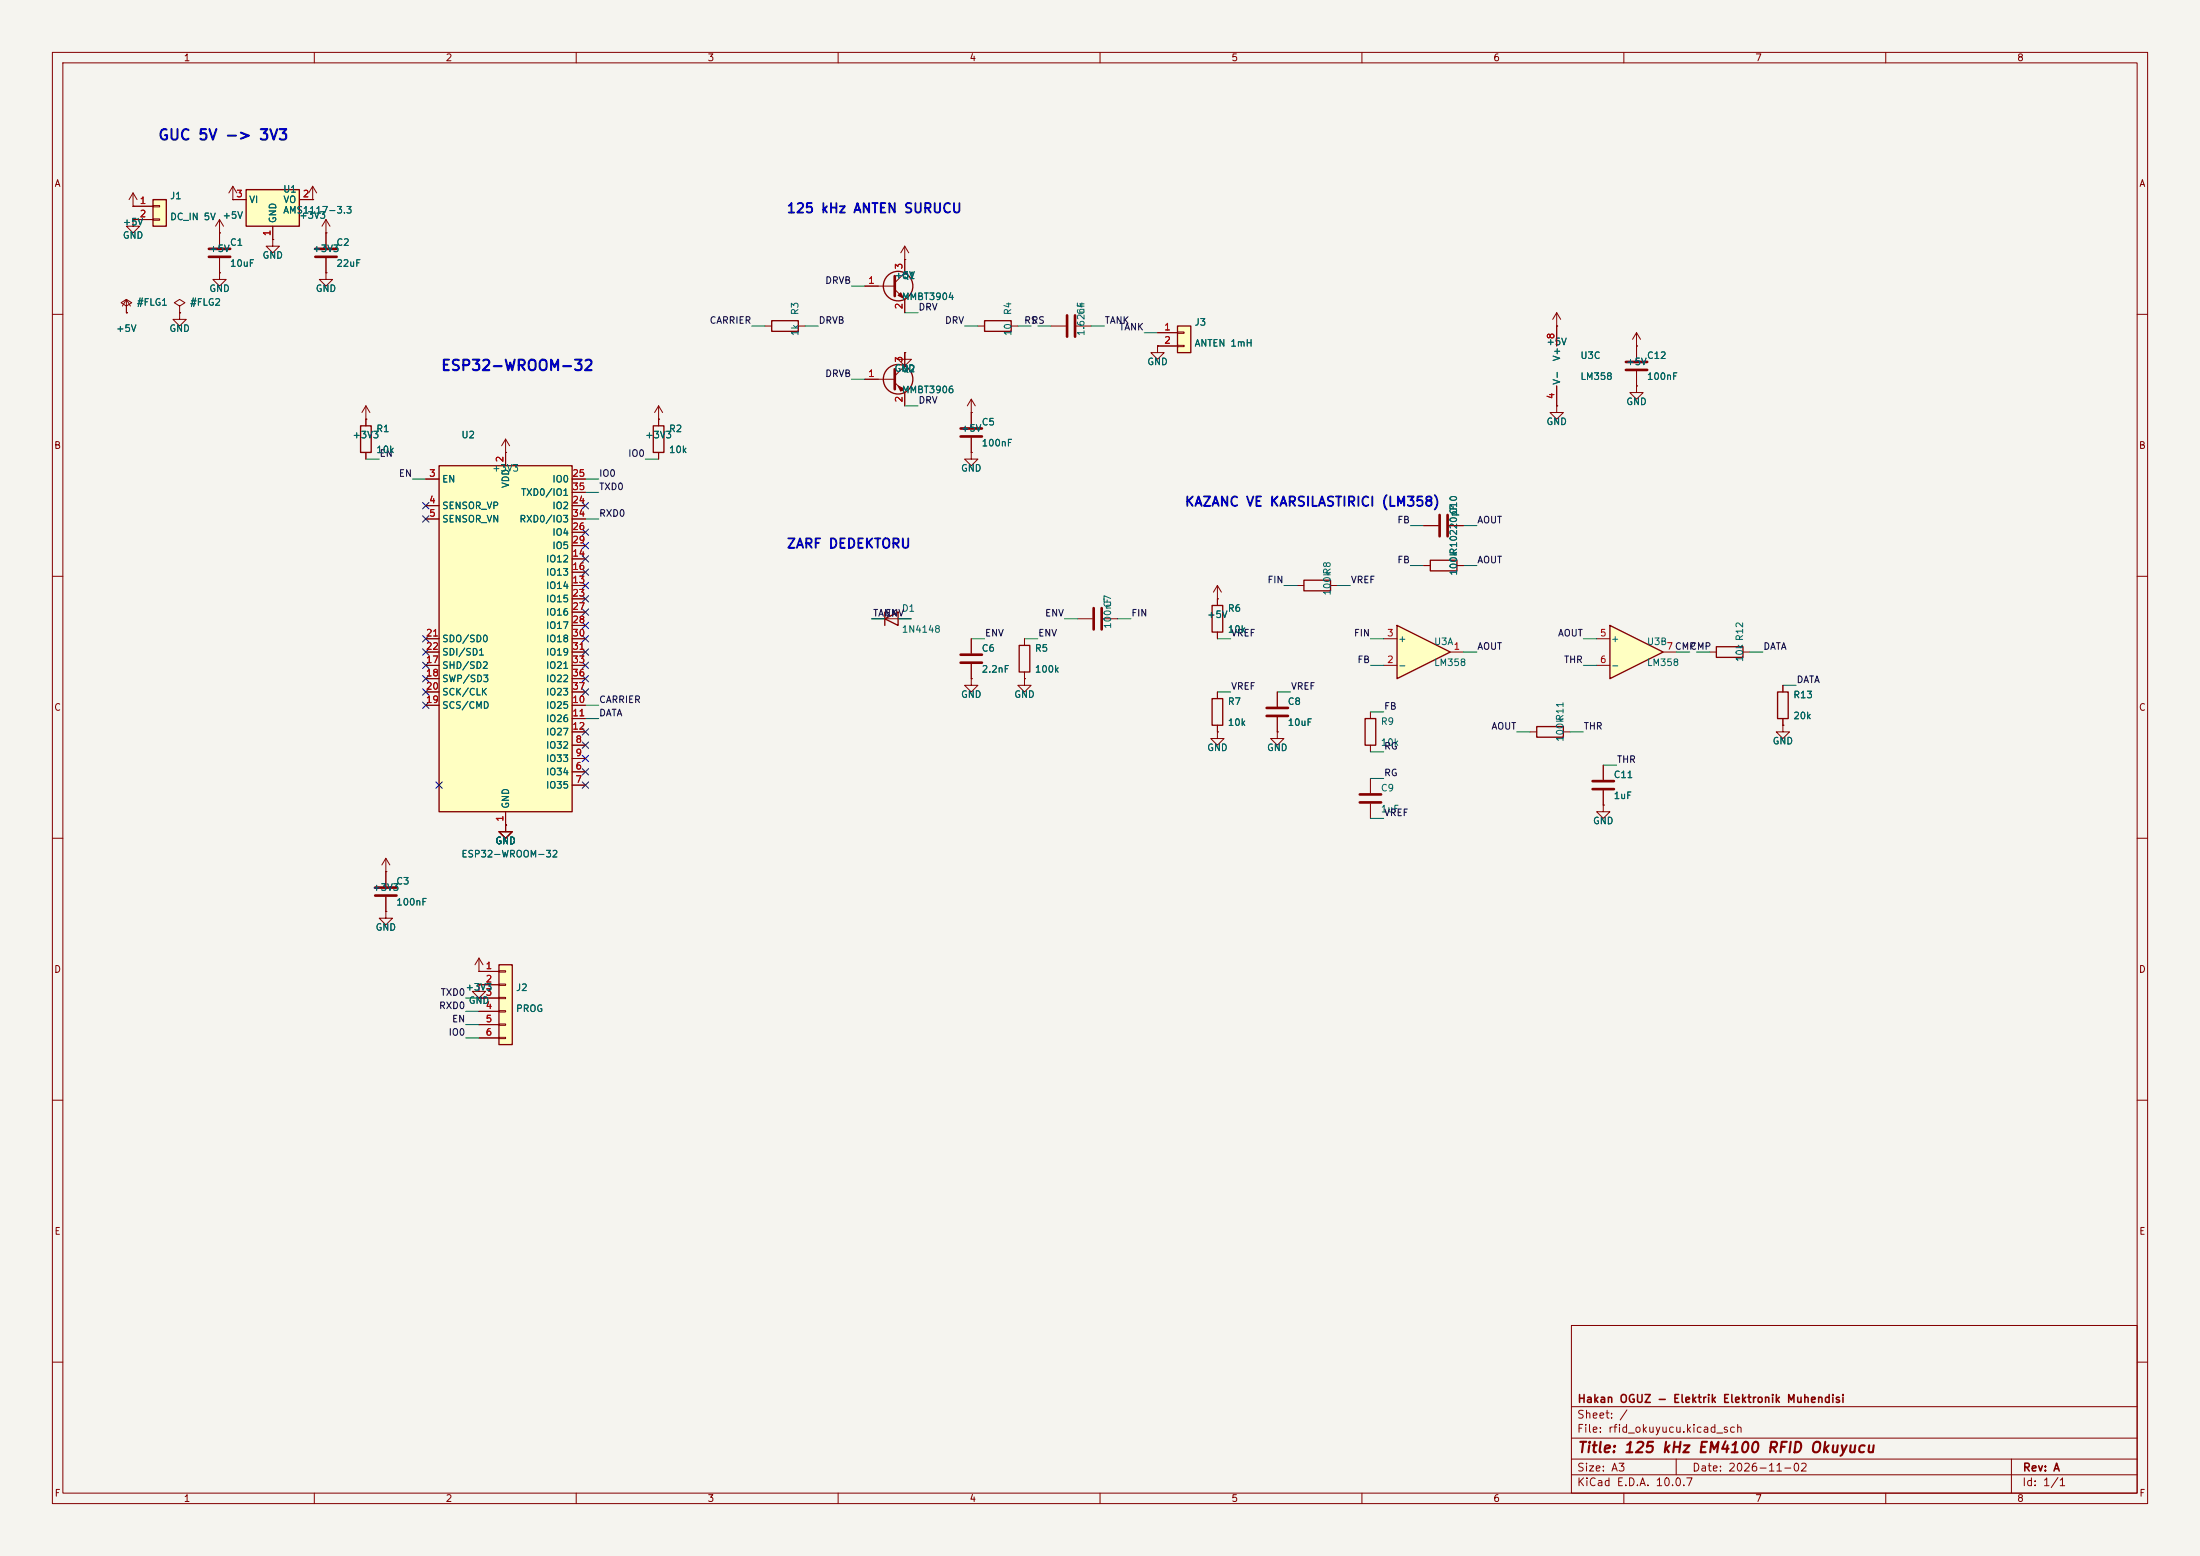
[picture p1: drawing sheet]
<svg xmlns="http://www.w3.org/2000/svg" width="420mm" height="297mm" viewBox="0 0 420 297" stroke-linecap="round" stroke-linejoin="round" font-family="sans-serif">
<path d="M0 0h420v297h-420z" fill="#f5f4ef" stroke="#f5f4ef" stroke-width=".19"/>
<g fill="none" stroke="#840000" stroke-width=".19">
<path d="M10 10h400v277h-400zM12 12h396v273h-396zM60 10v2M110 10v2M160 10v2M210 10v2M260 10v2M310 10v2M360 10v2M10 60h2M408 60h2M10 110h2"/>
<path d="M408 110h2M10 160h2M408 160h2M10 210h2M408 210h2M300 253h108v32h-108zM10 260h2M300 278.5h108M300 274.5h108M300 268.5h108M320 278.5v3M384 278.5v6.5"/>
<path d="M408 260h2M60 285v2M110 285v2M160 285v2M210 285v2M260 285v2M300 281.5h108M310 285v2M360 285v2"/>
</g>
<path d="M95.2 184.2h2.6v15.2h-2.6z" fill="#ffffc2"/>
<path d="M95.2 184.2h2.6v15.2h-2.6z" fill="none" stroke="#840000" stroke-width=".25"/>
<path d="M91.4 185.4h3.8M91.4 188h3.8M91.4 190.5h3.8M91.4 193h3.8M91.4 195.6h3.8M91.4 198.1h3.8M95.2 185.3h1.3v.2h-1.3zM95.2 187.8h1.3v.3h-1.3zM95.2 190.4h1.3v.2h-1.3zM95.2 192.9h1.3v.3h-1.3zM95.2 195.5h1.3v.2h-1.3zM95.2 198h1.3v.2h-1.3z" fill="none" stroke="#840000" stroke-width=".19"/>
<path d="M47 36.2h10.1v7h-10.1z" fill="#ffffc2"/>
<g fill="none" stroke="#840000" stroke-width=".25">
<path d="M47 36.2h10.1v7h-10.1zM68.8 81.3h2.1v5.1h-2.1zM273 106.9h5.1v2.1h-5.1zM339.3 132.1h2.1v5.1h-2.1z"/>
<circle cx="171.4" cy="72.4" r="2.82"/>
</g>
<g fill="none" stroke="#840000" stroke-width=".19">
<path d="M44.4 38.1h.1M44.4 38.1h2.6M44.4 35.6l-.7 1.2M44.4 35.6l.8 1.2M44.4 35.6v2.5M57.1 38.1h2.6M59.7 38.1h.1M59.7 35.6l-.8 1.2M59.7 35.6l.8 1.2M59.7 35.6v2.5M24.1 58.4l1-.6-1-.6-1 .6 1 .6v1.3M24.1 59.7h.1"/>
<path d="M24.1 57.2l-.7 1.2M24.1 57.2l.8 1.2M24.1 57.2v2.5M25.4 41.9v1.3h1.3l-1.3 1.3-1.3-1.3h1.3M25.4 41.9h.1M34.3 59.7v1.3h1.3l-1.3 1.2-1.3-1.2h1.3M34.3 59.7h.1M34.3 58.4l1-.6-1-.6-1 .6 1 .6v1.3M41.9 52.1v1.2h1.3l-1.3 1.3-1.3-1.3h1.3M41.9 52.1h.1M41.9 44.5v2.7M41.9 49.3v2.8"/>
<path d="M52.1 45.7v1.3h1.2l-1.2 1.3-1.3-1.3h1.3M52.1 45.7h.1M52.1 43.2v2.5M69.8 77.5l-.7 1.2M69.8 77.5l.8 1.2M69.8 77.5v3.8M165.1 72.4h5.7M170.8 73l1.9 1.9v2.6M172.7 67.3v1.3h1.3l-1.3 1.3-1.3-1.3h1.3M172.7 67.3h.1M172.7 67.3v2.6l-1.9 1.9M69.8 80h.1"/>
<path d="M69.8 86.4v1.2M96.5 86.4h.1M96.5 83.8l-.7 1.3M96.5 83.8l.8 1.3M96.5 83.8v2.6M271.8 108h1.2M278.1 108h1.3M340.4 138.4v1.3h1.2l-1.2 1.3-1.3-1.3h1.3M340.4 138.4h.1M340.4 130.8v1.3M340.4 137.2v1.2M96.5 157.5v1.3h1.3l-1.3 1.2-1.3-1.2h1.3"/>
<path d="M96.5 157.5h.1M73.7 166.4h.1M73.7 174v1.3h1.2l-1.2 1.2-1.3-1.2h1.3M73.7 174h.1M73.7 163.8l-.8 1.3M73.7 163.8l.7 1.3M73.7 163.8v5.4M73.7 171.2v2.8M91.4 185.4h.1M91.4 188v1.2h1.3l-1.3 1.3-1.2-1.3h1.2M91.4 188h.1M91.4 182.9l-.7 1.3"/>
<path d="M91.4 182.9l.8 1.3M91.4 182.9v2.5"/>
</g>
<path d="M39.9 47.5h4M39.9 49h4M170.8 70.5v3.8M71.6 169.4h4.1M71.6 170.9h4.1" fill="none" stroke="#840000" stroke-width=".51"/>
<path d="M171.4 73.7l1.1 .5-.5 .5z" fill="#840000" stroke="#840000" stroke-width=".19"/>
<path d="M29.2 38.1h2.5v5.1h-2.5z" fill="#ffffc2"/>
<path d="M29.2 38.1h2.5v5.1h-2.5z" fill="none" stroke="#840000" stroke-width=".25"/>
<path d="M25.4 39.4h3.8M29.2 39.2h1.3v.3h-1.3zM25.4 41.9h3.8M29.2 41.8h1.3v.2h-1.3z" fill="none" stroke="#840000" stroke-width=".19"/>
<path d="M83.8 88.9h25.4v66h-25.4z" fill="#ffffc2"/>
<g fill="none" stroke="#840000" stroke-width=".25">
<path d="M147.3 61.2h5.1v2h-5.1zM83.8 88.9h25.4v66h-25.4zM124.7 81.3h2v5.1h-2zM194.6 123.2h2v5.1h-2z"/>
<circle cx="171.4" cy="54.6" r="2.82"/>
</g>
<g fill="none" stroke="#840000" stroke-width=".19">
<path d="M25.4 39.4h.1M25.4 36.8l-.8 1.3M25.4 36.8l.8 1.3M25.4 36.8v2.6M41.9 44.5h.1M41.9 41.9l-.8 1.3M41.9 41.9l.8 1.3M41.9 41.9v2.6M165.1 54.6h5.7M170.8 55.2l1.9 2v2.5M172.7 49.5h.1M172.7 47v5.1l-1.9 1.9"/>
<path d="M172.7 47l-.7 1.3M172.7 47l.8 1.3M125.7 77.5v3.8M125.7 77.5l-.7 1.2M125.7 77.5l.8 1.2M146 62.2h1.3M152.4 62.2h1.3M185.4 78.7h.1M185.4 76.2v5.3M185.4 76.2l-.7 1.3M185.4 76.2l.8 1.3M200.7 62.2h2.8"/>
<path d="M205.5 62.2h2.8M81.3 91.4h2.5M81.3 96.5h2.5M81.3 99.1h2.5M96.5 86.4v2.5M109.2 91.4h2.6M109.2 96.5h2.6M109.2 99.1h2.6M109.2 94h2.6M125.7 80h.1M125.7 86.4v1.2M185.4 86.4v1.2h1.3l-1.3 1.3-1.3-1.3h1.3"/>
<path d="M185.4 86.4h.1M185.4 83.6v2.8M109.2 111.8h2.6M109.2 106.7h2.6M109.2 109.2h2.6M109.2 114.3h2.6M109.2 101.6h2.6M109.2 116.8h2.6M109.2 119.4h2.6M109.2 104.1h2.6M205.7 118.1h2.8M210.6 118.1h2.8"/>
<path d="M81.3 134.6h2.5M81.3 127h2.5M81.3 129.5h2.5M81.3 132.1h2.5M81.3 121.9h2.5M81.3 124.5h2.5M109.2 134.6h2.6M109.2 137.2h2.6M109.2 139.7h2.6M109.2 127h2.6M109.2 129.5h2.6M109.2 132.1h2.6"/>
<path d="M109.2 121.9h2.6M109.2 124.5h2.6M185.4 129.5v1.3h1.3l-1.3 1.3-1.3-1.3h1.3M185.4 129.5h.1M185.4 121.9v2.8M185.4 126.7v2.8M195.6 129.5v1.3h1.2l-1.2 1.3-1.3-1.3h1.3M195.6 129.5h.1M195.6 121.9v1.3M195.6 128.3v1.2M96.5 154.9v2.6M109.2 147.3h2.6"/>
<path d="M109.2 149.9h2.6M109.2 142.2h2.6M109.2 144.8h2.6"/>
</g>
<path d="M170.8 52.7v3.8M203.7 60.2v4.1M205.2 60.2v4.1M183.4 81.8h4.1M183.4 83.3h4.1M208.8 116.1v4M210.3 116.1v4M183.4 125h4.1M183.4 126.5h4.1" fill="none" stroke="#840000" stroke-width=".51"/>
<path d="M171.4 56.4l.6-.5 .5 1z" fill="#840000" stroke="#840000" stroke-width=".19"/>
<path d="M224.8 62.2h2.5v5.1h-2.5z" fill="#ffffc2"/>
<path d="M188 61.2h5v2h-5zM224.8 62.2h2.5v5.1h-2.5zM168.9 118.1l2.5-1.3v2.6zM168.9 116.8v2.6" fill="none" stroke="#840000" stroke-width=".25"/>
<path d="M186.7 62.2h1.3M193 62.2h1.3M221 66v1.3h1.2l-1.2 1.3-1.3-1.3h1.3M221 66h.1M221 63.5h3.8M221 66h3.8M224.8 63.4h1.3v.2h-1.3zM224.8 65.9h1.3v.3h-1.3zM166.4 118.1h7.6" fill="none" stroke="#840000" stroke-width=".19"/>
<path d="M266.7 119.4l10.2 5.1-10.2 5z" fill="#ffffc2"/>
<path d="M231.4 115.6h2v5.1h-2zM248.9 110.7h5.1v2.1h-5.1zM266.7 119.4l10.2 5.1-10.2 5zM231.4 133.4h2v5h-2zM260.6 137.2h2v5h-2zM293.4 138.7h5v2h-5zM327.7 123.4h5v2.1h-5z" fill="none" stroke="#840000" stroke-width=".25"/>
<g fill="none" stroke="#840000" stroke-width=".19">
<path d="M62.2 52.1v1.2h1.3l-1.3 1.3-1.2-1.3h1.2M62.2 52.1h.1M62.2 44.5h.1M62.2 41.9v5.3M62.2 49.3v2.8M62.2 41.9l-.7 1.3M62.2 41.9l.8 1.3M297.2 59.7l-.8 1.3M297.2 59.7l.7 1.3M297.2 59.7v6.3M297.2 62.2h.1M297.2 77.5v1.2h1.2l-1.2 1.3-1.3-1.3h1.3"/>
<path d="M297.2 77.5h.1M297.2 73.7v3.8M312.4 66h.1M312.4 73.7v1.2h1.3l-1.3 1.3-1.3-1.3h1.3M312.4 73.7h.1M312.4 63.5v5.3M312.4 70.9v2.8M312.4 63.5l-.7 1.3M312.4 63.5l.8 1.3M232.4 114.3h.1M232.4 111.8v3.8M232.4 111.8l-.8 1.2"/>
<path d="M232.4 111.8l.8 1.2M247.6 111.8h1.3M254 111.8h1.3M271.8 100.3h2.8M276.6 100.3h2.8M232.4 139.7v1.3h1.3l-1.3 1.2-1.3-1.2h1.3M232.4 139.7h.1M232.4 120.7v1.2M232.4 132.1v1.3M232.4 138.4v1.3M243.8 139.7v1.3h1.3l-1.3 1.2-1.2-1.2h1.2M243.8 139.7h.1"/>
<path d="M243.8 132.1v2.8M243.8 136.9v2.8M261.6 135.9v1.3M264.2 127h2.5M264.2 121.9h2.5M276.9 124.5h2.5M292.1 139.7h1.3M298.4 139.7h1.3M326.4 124.5h1.3M332.7 124.5h1.3M261.6 142.2v1.3M261.6 148.6v2.8"/>
<path d="M261.6 153.4v2.8M306.1 153.7v1.2h1.2l-1.2 1.3-1.3-1.3h1.3M306.1 153.7h.1M306.1 146.1v2.7M306.1 150.9v2.8"/>
</g>
<path d="M60.2 47.5h4.1M60.2 49h4.1M310.4 69.1h4.1M310.4 70.6h4.1M274.8 98.3v4.1M276.4 98.3v4.1M241.8 135.1h4.1M241.8 136.7h4.1M259.6 151.6h4.1M259.6 153.2h4.1M304 149.1h4.1M304 150.6h4.1" fill="none" stroke="#840000" stroke-width=".51"/>
<path d="M307.3 119.4l10.2 5.1-10.2 5z" fill="#ffffc2"/>
<path d="M307.3 119.4l10.2 5.1-10.2 5z" fill="none" stroke="#840000" stroke-width=".25"/>
<g fill="none" stroke="#840000" stroke-width=".19">
<path d="M25.4 39.4h.1M25.4 39.4h3.8M44.4 38.1h.1M44.4 38.1h2.6M57.1 38.1h2.6M59.7 38.1h.1M24.1 59.7h.1M25.4 41.9h.1M25.4 41.9h3.8M34.3 59.7h.1M41.9 52.1h.1M41.9 44.5h.1"/>
<path d="M41.9 44.5v2.7M41.9 49.3v2.8M52.1 45.7h.1M52.1 43.2v2.5M62.2 52.1h.1M62.2 44.5h.1M62.2 44.5v2.7M62.2 49.3v2.8M165.1 54.6h2.5M172.7 49.5h.1M172.7 49.5v2.6M172.7 57.2v2.5"/>
<path d="M165.1 72.4h2.5M172.7 67.3h.1M172.7 67.3v2.6M172.7 74.9v2.6M185.4 78.7h.1M185.4 78.7v2.8M221 66h.1M221 63.5h3.8M221 66h3.8M297.2 62.2h.1M297.2 77.5h.1M297.2 62.2v3.8"/>
<path d="M297.2 73.7v3.8M312.4 66h.1M312.4 73.7h.1M312.4 66v2.8M312.4 70.9v2.8M69.8 80h.1M69.8 80v1.3M69.8 86.4v1.2M81.3 91.4h2.5M81.3 96.5h2.5M81.3 99.1h2.5M96.5 86.4h.1"/>
<path d="M96.5 86.4v2.5M109.2 91.4h2.6M109.2 96.5h2.6M109.2 99.1h2.6M109.2 94h2.6M125.7 80h.1M125.7 80v1.3M125.7 86.4v1.2M185.4 86.4h.1M185.4 83.6v2.8M109.2 111.8h2.6M109.2 106.7h2.6"/>
<path d="M109.2 109.2h2.6M109.2 114.3h2.6M109.2 101.6h2.6M109.2 116.8h2.6M109.2 119.4h2.6M109.2 104.1h2.6M232.4 114.3h.1M232.4 114.3v1.3M271.8 100.3h2.8M271.8 108h1.2M276.6 100.3h2.8M278.1 108h1.3"/>
<path d="M81.3 121.9h2.5M81.3 127h2.5M81.3 124.5h2.5M81.3 134.6h2.5M81.3 129.5h2.5M81.3 132.1h2.5M109.2 121.9h2.6M109.2 127h2.6M109.2 124.5h2.6M109.2 134.6h2.6M109.2 137.2h2.6M109.2 139.7h2.6"/>
<path d="M109.2 129.5h2.6M109.2 132.1h2.6M185.4 129.5h.1M185.4 121.9v2.8M185.4 126.7v2.8M195.6 129.5h.1M195.6 121.9v1.3M195.6 128.3v1.2M232.4 139.7h.1M232.4 120.7v1.2M232.4 132.1v1.3M232.4 138.4v1.3"/>
<path d="M243.8 139.7h.1M243.8 132.1v2.8M243.8 136.9v2.8M304.8 121.9h2.5M304.8 127h2.5M317.5 124.5h2.5M340.4 138.4h.1M340.4 130.8v1.3M340.4 137.2v1.2M96.5 157.5h.1M96.5 154.9v2.6M109.2 147.3h2.6"/>
<path d="M109.2 149.9h2.6M109.2 142.2h2.6M109.2 144.8h2.6M306.1 153.7h.1M306.1 146.1v2.7M306.1 150.9v2.8M73.7 166.4h.1M73.7 174h.1M73.7 166.4v2.8M73.7 171.2v2.8M91.4 185.4h.1M91.4 188h.1"/>
<path d="M91.4 185.4h3.8M91.4 188h3.8M91.4 190.5h3.8M91.4 193h3.8M91.4 195.6h3.8M91.4 198.1h3.8"/>
</g>
<g fill="none" stroke="#009600" stroke-width=".19">
<path d="M162.6 54.6h2.5M172.7 59.7h2.6M143.5 62.2h2.5M153.7 62.2h2.5M162.6 72.4h2.5M172.7 77.5h2.6M184.1 62.2h2.6M194.3 62.2h2.5M198.1 62.2h2.6M208.3 62.2h2.5M218.4 63.5h2.6M69.8 87.6h2.6"/>
<path d="M78.7 91.4h2.6M111.8 91.4h2.5M111.8 94h2.5M111.8 99.1h2.5M123.2 87.6h2.5M166.4 118.1h2.5M171.4 118.1h2.6M203.2 118.1h2.5M213.4 118.1h2.5M245.1 111.8h2.5M255.3 111.8h2.5M269.2 100.3h2.6"/>
<path d="M269.2 108h2.6M279.4 100.3h2.5M279.4 108h2.5M111.8 134.6h2.5M111.8 137.2h2.5M185.4 121.9h2.6M195.6 121.9h2.5M232.4 121.9h2.5M232.4 132.1h2.5M243.8 132.1h2.6M261.6 121.9h2.6M261.6 127h2.6"/>
<path d="M261.6 135.9h2.6M279.4 124.5h2.5M289.6 139.7h2.5M299.7 139.7h2.6M302.3 121.9h2.5M302.3 127h2.5M320 124.5h2.6M323.8 124.5h2.6M334 124.5h2.5M340.4 130.8h2.5M261.6 148.6h2.6M261.6 156.2h2.6"/>
<path d="M261.6 143.5h2.6M306.1 146.1h2.5M88.9 190.5h2.5M88.9 193h2.5M88.9 195.6h2.5M88.9 198.1h2.5"/>
</g>
<g fill="none" stroke="#000084" stroke-width=".19">
<path d="M80.7 98.5l1.2 1.2M80.7 95.9l1.2 1.2M81.9 98.5l-1.2 1.2M81.9 95.9l-1.2 1.2M111.2 95.9l1.2 1.2M112.4 95.9l-1.2 1.2M111.2 106.1l1.2 1.2M111.2 116.2l1.2 1.2M111.2 101l1.2 1.2M111.2 118.8l1.2 1.2M111.2 103.5l1.2 1.2M111.2 113.7l1.2 1.2"/>
<path d="M111.2 108.6l1.2 1.2M111.2 111.2l1.2 1.2M112.4 106.1l-1.2 1.2M112.4 116.2l-1.2 1.2M112.4 101l-1.2 1.2M112.4 103.5l-1.2 1.2M112.4 118.8l-1.2 1.2M112.4 113.7l-1.2 1.2M112.4 108.6l-1.2 1.2M112.4 111.2l-1.2 1.2M80.7 121.3l1.2 1.2M80.7 131.5l1.2 1.2"/>
<path d="M80.7 134l1.2 1.2M80.7 128.9l1.2 1.2M80.7 126.4l1.2 1.2M80.7 123.9l1.2 1.2M81.9 126.4l-1.2 1.2M81.9 121.3l-1.2 1.2M81.9 131.5l-1.2 1.2M81.9 134l-1.2 1.2M81.9 128.9l-1.2 1.2M81.9 123.9l-1.2 1.2M111.2 128.9l1.2 1.2M111.2 126.4l1.2 1.2"/>
<path d="M111.2 139.1l1.2 1.2M111.2 121.3l1.2 1.2M111.2 123.9l1.2 1.2M111.2 131.5l1.2 1.2M112.4 128.9l-1.2 1.2M112.4 126.4l-1.2 1.2M112.4 139.1l-1.2 1.2M112.4 121.3l-1.2 1.2M112.4 123.9l-1.2 1.2M112.4 131.5l-1.2 1.2M83.2 149.3l1.2 1.2M84.4 149.3l-1.2 1.2"/>
<path d="M111.2 144.2l1.2 1.2M111.2 141.6l1.2 1.2M111.2 149.3l1.2 1.2M111.2 146.7l1.2 1.2M112.4 144.2l-1.2 1.2M112.4 141.6l-1.2 1.2M112.4 149.3l-1.2 1.2M112.4 146.7l-1.2 1.2"/>
</g>
<g font-size="2" fill="#0000c2">
<text x="30.1" y="27.3">GUC 5V -&gt; 3V3</text>
<text x="84.1" y="71.3">ESP32-WROOM-32</text>
</g>
<text font-size="2" fill="#840000" x="301" y="277.8">Title: 125 kHz EM4100 RFID Okuyucu</text>
<g font-size="1.8" fill="#0000c2">
<text x="150.1" y="41.1">125 kHz ANTEN SURUCU</text>
<text x="226.1" y="97.1">KAZANC VE KARSILASTIRICI (LM358)</text>
<text x="150.1" y="105.1">ZARF DEDEKTORU</text>
</g>
<g font-size="1.5" fill="#840000">
<text x="301" y="268.1">Hakan OGUZ - Elektrik Elektronik Muhendisi</text>
<text x="300.9" y="273.8">File: rfid_okuyucu.kicad_sch</text>
<text x="300.9" y="271.1">Sheet: /</text>
<text x="300.9" y="281.2">Size: A3</text>
<text x="322.9" y="281.2">Date: 2026-11-02</text>
<text x="386" y="281.2">Rev: A</text>
<text x="300.9" y="284">KiCad E.D.A. 10.0.7</text>
<text x="385.9" y="284">Id: 1/1</text>
</g>
<g font-size="1.3" fill="#840000">
<text x="35" y="12">1</text>
<text x="85" y="12">2</text>
<text x="135" y="12">3</text>
<text x="185" y="12">4</text>
<text x="235" y="12">5</text>
<text x="285" y="12">6</text>
<text x="335" y="12">7</text>
<text x="385" y="12">8</text>
<text x="10.3" y="36">A</text>
<text x="408.3" y="36">A</text>
<text x="10.2" y="86">B</text>
<text x="408.2" y="86">B</text>
<text x="10.2" y="136">C</text>
<text x="408.2" y="136">C</text>
<text x="10.2" y="186">D</text>
<text x="408.2" y="186">D</text>
<text x="10.3" y="236">E</text>
<text x="408.3" y="236">E</text>
<text x="10.3" y="286">F</text>
<text x="35" y="287">1</text>
<text x="85" y="287">2</text>
<text x="135" y="287">3</text>
<text x="185" y="287">4</text>
<text x="235" y="287">5</text>
<text x="285" y="287">6</text>
<text x="335" y="287">7</text>
<text x="385" y="287">8</text>
<text x="408.3" y="286">F</text>
</g>
<g font-size="1.3" fill="#a90000">
<text x="26.6" y="39.2">1</text>
<text x="26.6" y="41.8">2</text>
<text x="45" y="38">3</text>
<text x="57.7" y="38">2</text>
<text x="51.9" y="45.2" transform="rotate(-90 51.9 45.2)">1</text>
<text x="172.6" y="51.5" transform="rotate(-90 172.6 51.5)">3</text>
<text x="165.6" y="54.5">1</text>
<text x="172.6" y="59.2" transform="rotate(-90 172.6 59.2)">2</text>
<text x="222.2" y="63.4">1</text>
<text x="222.2" y="65.9">2</text>
<text x="297" y="64.9" transform="rotate(-90 297 64.9)">8</text>
<text x="172.6" y="69.3" transform="rotate(-90 172.6 69.3)">3</text>
<text x="165.6" y="72.3">1</text>
<text x="172.6" y="76.9" transform="rotate(-90 172.6 76.9)">2</text>
<text x="297" y="76.3" transform="rotate(-90 297 76.3)">4</text>
<text x="96.4" y="88.4" transform="rotate(-90 96.4 88.4)">2</text>
<text x="81.8" y="91.3">3</text>
<text x="109.2" y="91.3">25</text>
<text x="109.2" y="93.8">35</text>
<text x="81.8" y="96.4">4</text>
<text x="81.8" y="98.9">5</text>
<text x="109.2" y="96.4">24</text>
<text x="109.2" y="101.5">26</text>
<text x="109.2" y="98.9">34</text>
<text x="109.2" y="106.5">14</text>
<text x="109.2" y="104">29</text>
<text x="109.2" y="111.6">13</text>
<text x="109.2" y="109.1">16</text>
<text x="109.2" y="114.2">23</text>
<text x="109.2" y="116.7">27</text>
<text x="109.2" y="119.2">28</text>
<text x="81.2" y="121.8">21</text>
<text x="81.2" y="124.3">22</text>
<text x="109.2" y="121.8">30</text>
<text x="109.2" y="124.3">31</text>
<text x="264.7" y="121.8">3</text>
<text x="277.4" y="124.3">1</text>
<text x="305.3" y="121.8">5</text>
<text x="318" y="124.3">7CMP</text>
<text x="81.2" y="126.9">17</text>
<text x="81.2" y="129.4">18</text>
<text x="81.2" y="131.9">20</text>
<text x="109.2" y="126.9">33</text>
<text x="109.2" y="129.4">36</text>
<text x="109.2" y="131.9">37</text>
<text x="264.7" y="126.9">2</text>
<text x="305.3" y="126.9">6</text>
<text x="81.2" y="134.5">19</text>
<text x="109.2" y="134.5">10</text>
<text x="109.2" y="137">11</text>
<text x="109.2" y="139.6">12</text>
<text x="109.8" y="142.1">8</text>
<text x="109.8" y="147.2">6</text>
<text x="109.8" y="149.7">7</text>
<text x="109.8" y="144.6">9</text>
<text x="96.4" y="156.9" transform="rotate(-90 96.4 156.9)">1</text>
<text x="92.6" y="185.3">1</text>
<text x="92.6" y="187.8">2</text>
<text x="92.6" y="190.4">3</text>
<text x="92.6" y="192.9">4</text>
<text x="92.6" y="195.4">5</text>
<text x="92.6" y="198">6</text>
</g>
<g font-size="1.3" fill="#006464">
<text x="32.4" y="38.3">J1</text>
<text x="47.5" y="39.1">VI</text>
<text x="54" y="37.1">U1</text>
<text x="54" y="41.1">AMS1117-3.3</text>
<text x="54" y="39.1">VO</text>
<text x="23.3" y="45.9">GND</text>
<text x="23.3" y="43.3">+5V</text>
<text x="32.4" y="42.3">DC_IN 5V</text>
<text x="42.4" y="42.1">+5V</text>
<text x="43.8" y="47.2">C1</text>
<text x="53" y="42.7" transform="rotate(-90 53 42.7)">GND</text>
<text x="57" y="42.1">+3V3</text>
<text x="64.1" y="47.2">C2</text>
<text x="39.8" y="48.4">+5V</text>
<text x="43.8" y="51.2">10uF</text>
<text x="50" y="49.7">GND</text>
<text x="59.6" y="48.4">+3V3</text>
<text x="64.1" y="51.2">22uF</text>
<text x="170.7" y="53.5">+5V</text>
<text x="172.1" y="53.6">Q1</text>
<text x="26" y="58.7">#FLG1</text>
<text x="36.2" y="58.7">#FLG2</text>
<text x="39.8" y="56">GND</text>
<text x="60.2" y="56">GND</text>
<text x="172.1" y="57.6">MMBT3904</text>
<text x="22.1" y="63.7">+5V</text>
<text x="32.2" y="63.7">GND</text>
<text x="152.7" y="64.2" transform="rotate(-90 152.7 64.2)">1k</text>
<text x="152.7" y="60.2" transform="rotate(-90 152.7 60.2)">R3</text>
<text x="193.4" y="64.2" transform="rotate(-90 193.4 64.2)">10</text>
<text x="193.4" y="60.2" transform="rotate(-90 193.4 60.2)">R4</text>
<text x="207.3" y="64.2" transform="rotate(-90 207.3 64.2)">1.62nF</text>
<text x="207.3" y="60.2" transform="rotate(-90 207.3 60.2)">C4</text>
<text x="227.9" y="62.5">J3</text>
<text x="170.7" y="71.3">GND</text>
<text x="172.1" y="71.4">Q2</text>
<text x="218.9" y="70">GND</text>
<text x="227.9" y="66.5">ANTEN 1mH</text>
<text x="295.1" y="66.2">+5V</text>
<text x="298.1" y="69.1" transform="rotate(-90 298.1 69.1)">V+</text>
<text x="301.6" y="68.8">U3C</text>
<text x="310.4" y="70">+5V</text>
<text x="314.3" y="68.8">C12</text>
<text x="172.1" y="75.4">MMBT3906</text>
<text x="298.1" y="73.6" transform="rotate(-90 298.1 73.6)">V-</text>
<text x="301.6" y="72.8">LM358</text>
<text x="310.4" y="77.6">GND</text>
<text x="314.3" y="72.8">100nF</text>
<text x="67.2" y="84">+3V3</text>
<text x="71.7" y="82.8">R1</text>
<text x="88" y="84">U2</text>
<text x="123.1" y="84">+3V3</text>
<text x="127.6" y="82.8">R2</text>
<text x="183.4" y="82.7">+5V</text>
<text x="187.3" y="81.5">C5</text>
<text x="295.1" y="81.4">GND</text>
<text x="71.7" y="86.8">10k</text>
<text x="127.6" y="86.8">10k</text>
<text x="187.3" y="85.5">100nF</text>
<text x="84.3" y="92.4">EN</text>
<text x="93.9" y="90.3">+3V3</text>
<text x="97.5" y="93.3" transform="rotate(-90 97.5 93.3)">VDD</text>
<text x="99.4" y="94.9">TXD0/IO1</text>
<text x="105.3" y="92.4">IO0</text>
<text x="183.4" y="90.3">GND</text>
<text x="84.3" y="97.5">SENSOR_VP</text>
<text x="84.3" y="100">SENSOR_VN</text>
<text x="99.1" y="100">RXD0/IO3</text>
<text x="105.3" y="97.5">IO2</text>
<text x="278.5" y="98.3" transform="rotate(-90 278.5 98.3)">C10</text>
<text x="104.1" y="107.6">IO12</text>
<text x="105.3" y="102.6">IO4</text>
<text x="105.3" y="105.1">IO5</text>
<text x="278.5" y="106" transform="rotate(-90 278.5 106)">R10220pF</text>
<text x="104.1" y="112.7">IO14</text>
<text x="104.1" y="110.2">IO13</text>
<text x="254.3" y="113.8" transform="rotate(-90 254.3 113.8)">100k</text>
<text x="254.3" y="109.8" transform="rotate(-90 254.3 109.8)">R8</text>
<text x="278.5" y="110" transform="rotate(-90 278.5 110)">100k</text>
<text x="104.1" y="115.3">IO15</text>
<text x="104.1" y="117.8">IO16</text>
<text x="172.1" y="117.1">D1</text>
<text x="212.4" y="116.1" transform="rotate(-90 212.4 116.1)">C7</text>
<text x="230.3" y="118.3">+5V</text>
<text x="234.3" y="117.1">R6</text>
<text x="84.3" y="122.9">SDO/SD0</text>
<text x="84.3" y="125.4">SDI/SD1</text>
<text x="104.1" y="120.3">IO17</text>
<text x="104.1" y="122.9">IO18</text>
<text x="104.1" y="125.4">IO19</text>
<text x="172.1" y="121.1">1N4148</text>
<text x="187.3" y="124.7">C6</text>
<text x="197.5" y="124.7">R5</text>
<text x="212.4" y="120.1" transform="rotate(-90 212.4 120.1)">100nF</text>
<text x="234.3" y="121.1">10k</text>
<text x="266.8" y="122.9">+</text>
<text x="273.7" y="123.4">U3A</text>
<text x="307.4" y="122.9">+</text>
<text x="314.3" y="123.4">U3B</text>
<text x="84.3" y="128">SHD/SD2</text>
<text x="84.3" y="130.5">SWP/SD3</text>
<text x="104.1" y="128">IO21</text>
<text x="104.1" y="130.5">IO22</text>
<text x="187.3" y="128.7">2.2nF</text>
<text x="197.5" y="128.7">100k</text>
<text x="266.8" y="128">-</text>
<text x="273.7" y="127.4">LM358</text>
<text x="307.4" y="128">-</text>
<text x="314.3" y="127.4">LM358</text>
<text x="333.1" y="126.5" transform="rotate(-90 333.1 126.5)">10k R12</text>
<text x="84.3" y="135.6">SCS/CMD</text>
<text x="84.3" y="133">SCK/CLK</text>
<text x="104.1" y="135.6">IO25</text>
<text x="104.1" y="133">IO23</text>
<text x="183.4" y="133.5">GND</text>
<text x="193.5" y="133.5">GND</text>
<text x="234.3" y="134.9">R7</text>
<text x="245.7" y="134.9">C8</text>
<text x="298.8" y="137.7" transform="rotate(-90 298.8 137.7)">R11</text>
<text x="342.2" y="133.6">R13</text>
<text x="342.2" y="137.6">20k</text>
<text x="104.1" y="143.2">IO32</text>
<text x="104.1" y="138.1">IO26</text>
<text x="104.1" y="140.7">IO27</text>
<text x="230.3" y="143.7">GND</text>
<text x="234.3" y="138.9">10k</text>
<text x="241.8" y="143.7">GND</text>
<text x="245.7" y="138.9">10uF</text>
<text x="263.5" y="138.7">R9</text>
<text x="263.5" y="142.7">10k</text>
<text x="298.8" y="141.7" transform="rotate(-90 298.8 141.7)">100k</text>
<text x="338.3" y="142.4">GND</text>
<text x="104.1" y="148.3">IO34</text>
<text x="104.1" y="145.7">IO33</text>
<text x="308" y="148.8">C11</text>
<text x="97.5" y="154.5" transform="rotate(-90 97.5 154.5)">GND</text>
<text x="104.1" y="150.8">IO35</text>
<text x="263.5" y="151.4">C9</text>
<text x="263.5" y="155.4">1uF</text>
<text x="308" y="152.8">1uF</text>
<text x="94.5" y="161.4">GND</text>
<text x="304" y="157.6">GND</text>
<text x="88" y="164">ESP32-WROOM-32</text>
<text x="71" y="170.3">+3V3</text>
<text x="75.5" y="169.1">C3</text>
<text x="75.5" y="173.1">100nF</text>
<text x="71.6" y="178">GND</text>
<text x="88.8" y="189.4">+3V3</text>
<text x="89.4" y="191.9">GND</text>
<text x="98.4" y="189.5">J2</text>
<text x="98.4" y="193.5">PROG</text>
</g>
<g font-size="1.3" fill="#0f0f0f">
<text x="157.4" y="54.5">DRVB</text>
<text x="175.2" y="59.6">DRV</text>
<text x="135.4" y="62.1">CARRIER</text>
<text x="156.2" y="62.1">DRVB</text>
<text x="180.3" y="62.1">DRV</text>
<text x="195.4" y="62.1">RS</text>
<text x="196.8" y="62.1">RS</text>
<text x="210.8" y="62.1">TANK</text>
<text x="213.6" y="63.4">TANK</text>
<text x="157.4" y="72.3">DRVB</text>
<text x="175.2" y="77.3">DRV</text>
<text x="72.4" y="87.5">EN</text>
<text x="119.8" y="87.5">IO0</text>
<text x="76" y="91.3">EN</text>
<text x="114.3" y="93.9">TXD0</text>
<text x="114.3" y="91.3">IO0</text>
<text x="114.3" y="98.9">RXD0</text>
<text x="266.7" y="100.2">FB</text>
<text x="281.9" y="100.2">AOUT</text>
<text x="266.7" y="107.8">FB</text>
<text x="281.9" y="107.8">AOUT</text>
<text x="241.9" y="111.6">FIN</text>
<text x="257.8" y="111.6">VREF</text>
<text x="166.6" y="118">TANK</text>
<text x="168.9" y="118">ENV</text>
<text x="199.4" y="118">ENV</text>
<text x="215.9" y="118">FIN</text>
<text x="187.9" y="121.8">ENV</text>
<text x="198.1" y="121.8">ENV</text>
<text x="234.9" y="121.8">VREF</text>
<text x="258.4" y="121.8">FIN</text>
<text x="281.9" y="124.3">AOUT</text>
<text x="297.3" y="121.8">AOUT</text>
<text x="322.6" y="124.3">CMP</text>
<text x="336.5" y="124.3">DATA</text>
<text x="234.9" y="132">VREF</text>
<text x="246.4" y="132">VREF</text>
<text x="259" y="126.9">FB</text>
<text x="298.5" y="126.9">THR</text>
<text x="342.9" y="130.7">DATA</text>
<text x="114.3" y="134.5">CARRIER</text>
<text x="114.3" y="137">DATA</text>
<text x="264.1" y="135.8">FB</text>
<text x="264.1" y="143.4">RG</text>
<text x="284.6" y="139.6">AOUT</text>
<text x="302.2" y="139.6">THR</text>
<text x="264.1" y="148.5">RG</text>
<text x="308.6" y="145.9">THR</text>
<text x="264.1" y="156.1">VREF</text>
<text x="84" y="190.4">TXD0</text>
<text x="83.7" y="192.9">RXD0</text>
<text x="85.5" y="198">IO0</text>
<text x="86.2" y="195.5">EN</text>
</g>
</svg>
